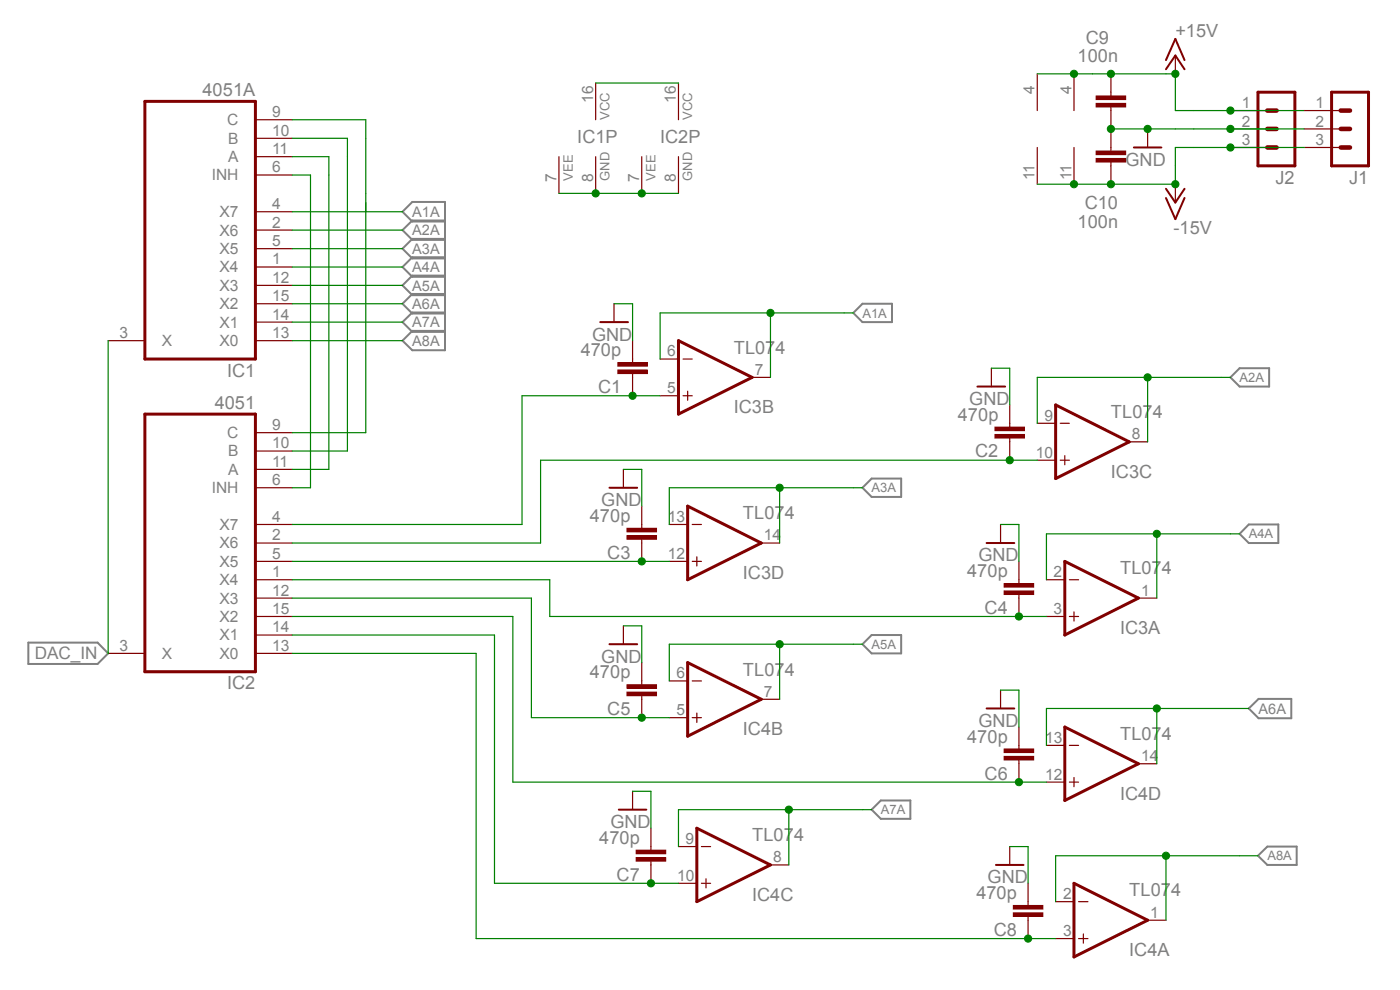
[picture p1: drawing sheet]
<svg xmlns="http://www.w3.org/2000/svg" width="297mm" height="210mm" viewBox="0 0 297 210" stroke-linecap="round" stroke-linejoin="round" font-family="sans-serif">
<g fill="none" stroke="#808080" stroke-width=".42">
<path d="M94.4 47h-6.9l-2.1-2.1 2.1-2.1h6.9v31.5h-6.9l-2.1-2 2.1-2.1h6.9M94.4 50.7h-6.9l-2.1 2 2.1 2.1h6.9M94.4 46.8h-6.9l-2.1 2 2.1 2.1h6.9M94.4 54.6h-6.9l-2.1 2 2.1 2.1h6.9M94.4 58.5h-6.9l-2.1 2 2.1 2.1h6.9M94.4 66.3h-6.9l-2.1 2 2.1 2.1h6.9M94.4 62.4h-6.9l-2.1 2 2.1 2.1h6.9M181 66.4l2-2h6.2v3.9h-6.2zM261 80.1l2-2h6.2v3.9h-6.2zM183 103.5l1.9-2h6.3v3.9h-6.3zM264.9 111.3h6.3v3.9h-6.3l-1.9-2zM6 136.3h14.7l2.2 2.3-2.2 2.2h-14.7z"/>
<path d="M183 136.7l1.9-2h6.3v3.9h-6.3zM264.9 150.3l2.1-2h6.9v4.1h-6.9zM186.9 169.8h6.2v3.9h-6.2l-2-2zM266.9 181.5l2-1.9h6.2v3.9h-6.2z"/>
</g>
<path d="M143.9 72.3l15.7 7.8-15.7 7.7zM30.7 87.8h23.5v54.7h-23.5zM223.9 85.9l15.7 7.8-15.7 7.8z" fill="none" stroke="#800000" stroke-width=".63"/>
<g fill="none" stroke="#800000" stroke-width=".25">
<path d="M134.2 76.2v.7M134.2 79.3v.8M140 76.2h3.9M144.9 76.2h2M54.2 91.8h7.8M54.2 95.7h7.8M54.2 99.6h7.8M140 83.9h3.9M144.9 83.9h2M145.9 83v1.9M159.6 80.1h3.8M220 97.6h3.9"/>
<path d="M220 89.8h3.9M224.9 97.6h2M224.9 89.8h2M225.9 96.6v2M239.6 93.7h3.9M54.2 115.2h7.8M54.2 111.3h7.8M54.2 119.1h7.8M54.2 103.5h7.8M22.9 138.6h7.8M54.2 123h7.8M54.2 138.6h7.8"/>
<path d="M54.2 126.9h7.8M54.2 134.7h7.8M54.2 130.8h7.8"/>
</g>
<path d="M131.1 76.9h6.2v.8h-6.2z" fill-rule="evenodd" fill="#800000"/>
<path d="M131.1 76.9h6.2v.8h-6.2z" fill="none" stroke="#800000" stroke-width=".21"/>
<path d="M131.1 78.5h6.2v.7h-6.2z" fill-rule="evenodd" fill="#800000"/>
<path d="M131.1 78.5h6.2v.7h-6.2z" fill="none" stroke="#800000" stroke-width=".21"/>
<path d="M134.2 72.3v3.9M134.2 80.1v3.8M214.2 89.8v.8M214.2 92.9v.8" fill="none" stroke="#800000" stroke-width=".25"/>
<path d="M211.1 90.6h6.2v.8h-6.2z" fill-rule="evenodd" fill="#800000"/>
<path d="M211.1 90.6h6.2v.8h-6.2z" fill="none" stroke="#800000" stroke-width=".21"/>
<path d="M211.1 92.2h6.2v.7h-6.2z" fill-rule="evenodd" fill="#800000"/>
<path d="M211.1 92.2h6.2v.7h-6.2z" fill="none" stroke="#800000" stroke-width=".21"/>
<path d="M214.2 85.9v3.9M214.2 93.7v3.9M216.2 123v.7M216.2 126.1v.8" fill="none" stroke="#800000" stroke-width=".25"/>
<path d="M213 123.8h6.3v.7h-6.3z" fill-rule="evenodd" fill="#800000"/>
<path d="M213 123.8h6.3v.7h-6.3z" fill="none" stroke="#800000" stroke-width=".21"/>
<path d="M213 125.3h6.3v.8h-6.3z" fill-rule="evenodd" fill="#800000"/>
<path d="M213 125.3h6.3v.8h-6.3z" fill="none" stroke="#800000" stroke-width=".21"/>
<path d="M136.1 111.3v.8M136.1 114.4v.8M216.2 119.1v3.9M216.2 126.9v3.9" fill="none" stroke="#800000" stroke-width=".25"/>
<path d="M133 112.1h6.3v.7h-6.3z" fill-rule="evenodd" fill="#800000"/>
<path d="M133 112.1h6.3v.7h-6.3z" fill="none" stroke="#800000" stroke-width=".21"/>
<path d="M133 113.6h6.3v.8h-6.3z" fill-rule="evenodd" fill="#800000"/>
<path d="M133 113.6h6.3v.8h-6.3z" fill="none" stroke="#800000" stroke-width=".21"/>
<g fill="none" stroke="#800000" stroke-width=".25">
<path d="M130.3 64.4v3.9M210.3 78.1v3.9M132.2 99.6v3.9M136.1 107.4v3.9M136.1 115.2v3.9M212.3 111.3v3.9M136.1 144.4v.8M136.1 147.6v.7M143.9 179.6h3.9M148.8 179.6h1.9M143.9 187.4h3.9M148.8 187.4h1.9"/>
<path d="M149.8 186.4v1.9M163.4 183.5h3.9M223.9 199.1h3.9M223.9 191.3h3.9M228.8 199.1h2M228.8 191.3h2M229.8 198.1v2M243.5 195.2h3.9"/>
</g>
<path d="M127.3 68.3h5.9M207.3 82h5.9M129.3 103.5h5.9M209.3 115.2h5.9" fill="none" stroke="#800000" stroke-width=".42"/>
<path d="M147.8 175.7l15.6 7.8-15.6 7.8zM227.8 187.4l15.7 7.8-15.7 7.8z" fill="none" stroke="#800000" stroke-width=".63"/>
<path d="M133 145.2h6.3v.8h-6.3z" fill-rule="evenodd" fill="#800000"/>
<path d="M133 145.2h6.3v.8h-6.3z" fill="none" stroke="#800000" stroke-width=".21"/>
<path d="M133 146.8h6.3v.8h-6.3z" fill-rule="evenodd" fill="#800000"/>
<path d="M133 146.8h6.3v.8h-6.3z" fill="none" stroke="#800000" stroke-width=".21"/>
<path d="M136.1 140.5v3.9M136.1 148.3v3.9M216.2 158.1v.8M216.2 161.2v.8" fill="none" stroke="#800000" stroke-width=".25"/>
<path d="M213 158.9h6.3v.7h-6.3z" fill-rule="evenodd" fill="#800000"/>
<path d="M213 158.9h6.3v.7h-6.3z" fill="none" stroke="#800000" stroke-width=".21"/>
<path d="M213 160.4h6.3v.8h-6.3z" fill-rule="evenodd" fill="#800000"/>
<path d="M213 160.4h6.3v.8h-6.3z" fill="none" stroke="#800000" stroke-width=".21"/>
<path d="M216.2 154.2v3.9M216.2 162v3.9M218.1 191.3v.8M218.1 194.4v.8" fill="none" stroke="#800000" stroke-width=".25"/>
<path d="M215 192.1h6.2v.7h-6.2z" fill-rule="evenodd" fill="#800000"/>
<path d="M215 192.1h6.2v.7h-6.2z" fill="none" stroke="#800000" stroke-width=".21"/>
<path d="M215 193.6h6.2v.8h-6.2z" fill-rule="evenodd" fill="#800000"/>
<path d="M215 193.6h6.2v.8h-6.2z" fill="none" stroke="#800000" stroke-width=".21"/>
<path d="M138.1 179.6v.7M138.1 182.7v.8M218.1 187.4v3.9M218.1 195.2v3.9" fill="none" stroke="#800000" stroke-width=".25"/>
<path d="M135 180.3h6.2v.8h-6.2z" fill-rule="evenodd" fill="#800000"/>
<path d="M135 180.3h6.2v.8h-6.2z" fill="none" stroke="#800000" stroke-width=".21"/>
<path d="M135 181.9h6.2v.8h-6.2z" fill-rule="evenodd" fill="#800000"/>
<path d="M135 181.9h6.2v.8h-6.2z" fill="none" stroke="#800000" stroke-width=".21"/>
<g fill="none" stroke="#800000" stroke-width=".25">
<path d="M126.4 17.6v7.8M143.9 17.6v7.8M220 15.7v7.8M227.8 15.7v7.8M235.7 19.6v.7M249.3 11.8v3.9M54.2 37.1h7.8M54.2 25.4h7.8M54.2 29.3h7.8M54.2 33.2h7.8M118.6 33.2v7.8M126.4 33.2v7.8"/>
<path d="M136.1 33.2v7.8M143.9 33.2v7.8M220 31.3v7.8M227.8 31.3v7.8M235.7 22.7v.8M243.5 27.3v4M249.3 39.1v3.9M261 23.5h7.9M261 27.3h7.9M261 31.3h7.9M276.6 23.5h7.8M276.6 27.3h7.8"/>
<path d="M276.6 31.3h7.8M54.2 56.6h7.8M54.2 48.8h7.8M54.2 44.9h7.8M54.2 52.7h7.8M22.9 72.3h7.8M54.2 72.3h7.8M54.2 60.5h7.8M54.2 68.3h7.8M54.2 64.4h7.8M142 119.1h3.9M142 111.3h3.9"/>
<path d="M146.9 119.1h1.9M146.9 111.3h1.9M147.8 118.1v2M161.5 115.2h3.9M132.2 132.8v3.9M222 130.8h3.9M222 123h3.9M226.9 130.8h1.9M226.9 123h1.9M227.8 129.8v1.9M241.5 126.9h3.9M142 152.2h3.9"/>
<path d="M142 144.4h3.9M146.9 152.2h1.9M146.9 144.4h1.9M147.8 151.3v1.9M161.5 148.3h3.9M212.3 146.4v3.9M222 158.1h3.9M226.9 158.1h1.9M134.2 167.9v3.8M138.1 175.7v3.9M214.2 179.6v3.9M222 165.9h3.9"/>
<path d="M226.9 165.9h1.9M227.8 164.9v2M241.5 162h3.9M138.1 183.5v3.9"/>
</g>
<path d="M247.4 14.7l1.9-2.9 2 2.9M247.4 12.7l1.9-4.4 2 4.4M240.5 31.3h5.9M247.4 40l1.9 3 2-3M247.4 42l1.9 4.5 2-4.5M129.3 136.7h5.9M209.3 150.3h5.9M131.3 171.7h5.8M211.3 183.5h5.8" fill="none" stroke="#800000" stroke-width=".42"/>
<path d="M266.9 19.6h7.8v15.6h-7.8zM282.5 19.6h7.8v15.6h-7.8zM30.7 21.5h23.5v54.7h-23.5zM145.9 107.4l15.6 7.8-15.6 7.8zM225.9 119.1l15.6 7.8-15.6 7.8zM145.9 140.5l15.6 7.8-15.6 7.9zM225.9 154.2l15.6 7.8-15.6 7.8z" fill="none" stroke="#800000" stroke-width=".63"/>
<path d="M268.9 31.3h1.9M268.9 27.3h1.9M268.9 23.5h1.9M284.4 31.3h2M284.4 27.3h2M284.4 23.5h2" fill="none" stroke="#800000" stroke-width=".97"/>
<path d="M232.5 20.4h6.3v.7h-6.3z" fill-rule="evenodd" fill="#800000"/>
<path d="M232.5 20.4h6.3v.7h-6.3z" fill="none" stroke="#800000" stroke-width=".21"/>
<path d="M232.5 21.9h6.3v.8h-6.3z" fill-rule="evenodd" fill="#800000"/>
<path d="M232.5 21.9h6.3v.8h-6.3z" fill="none" stroke="#800000" stroke-width=".21"/>
<path d="M235.7 15.7v3.9M235.7 23.5v3.8M235.7 31.3v.7M235.7 34.4v.8" fill="none" stroke="#800000" stroke-width=".25"/>
<path d="M232.5 32h6.3v.8h-6.3z" fill-rule="evenodd" fill="#800000"/>
<path d="M232.5 32h6.3v.8h-6.3z" fill="none" stroke="#800000" stroke-width=".21"/>
<path d="M232.5 33.6h6.3v.8h-6.3z" fill-rule="evenodd" fill="#800000"/>
<path d="M232.5 33.6h6.3v.8h-6.3z" fill="none" stroke="#800000" stroke-width=".21"/>
<path d="M235.7 27.3v4M235.7 35.2v3.9" fill="none" stroke="#800000" stroke-width=".25"/>
<path d="M243.5 27.3h33.1M130.3 64.4h3.9v7.9M210.3 78.1h3.9v7.8M132.2 99.6h3.9v7.8M212.3 111.3h3.9v7.8M132.2 132.8h3.9v7.7M212.3 146.4h3.9v7.8M134.2 167.9h3.9v7.8M214.2 179.6h3.9v7.8" fill="none" stroke="#008000" stroke-width=".25"/>
<circle cx="261" cy="27.3" r=".76" fill="#008000"/>
<circle cx="261" cy="27.3" r=".76" fill="none" stroke="#008000" stroke-width=".21"/>
<path d="M235.7 27.3h7.8" fill="none" stroke="#008000" stroke-width=".25"/>
<circle cx="235.7" cy="27.3" r=".76" fill="#008000"/>
<circle cx="235.7" cy="27.3" r=".76" fill="none" stroke="#008000" stroke-width=".21"/>
<circle cx="243.5" cy="27.3" r=".76" fill="#008000"/>
<circle cx="243.5" cy="27.3" r=".76" fill="none" stroke="#008000" stroke-width=".21"/>
<path d="M22.9 72.3v66.3M110.7 83.9h29.3" fill="none" stroke="#008000" stroke-width=".25"/>
<circle cx="134.2" cy="83.9" r=".76" fill="#008000"/>
<circle cx="134.2" cy="83.9" r=".76" fill="none" stroke="#008000" stroke-width=".21"/>
<path d="M163.4 66.4v13.7M181 66.4h-41v9.8M110.7 83.9v27.4h-48.7" fill="none" stroke="#008000" stroke-width=".25"/>
<circle cx="163.4" cy="66.4" r=".76" fill="#008000"/>
<circle cx="163.4" cy="66.4" r=".76" fill="none" stroke="#008000" stroke-width=".21"/>
<path d="M62 44.9h23.4M136.1 119.1h5.9" fill="none" stroke="#008000" stroke-width=".25"/>
<circle cx="136.1" cy="119.1" r=".76" fill="#008000"/>
<circle cx="136.1" cy="119.1" r=".76" fill="none" stroke="#008000" stroke-width=".21"/>
<path d="M62 119.1h74.1M165.4 103.5v11.7M183 103.5h-41v7.8" fill="none" stroke="#008000" stroke-width=".25"/>
<circle cx="165.4" cy="103.5" r=".76" fill="#008000"/>
<circle cx="165.4" cy="103.5" r=".76" fill="none" stroke="#008000" stroke-width=".21"/>
<path d="M62 52.7h23.4M114.7 97.6h105.3" fill="none" stroke="#008000" stroke-width=".25"/>
<circle cx="214.2" cy="97.6" r=".76" fill="#008000"/>
<circle cx="214.2" cy="97.6" r=".76" fill="none" stroke="#008000" stroke-width=".21"/>
<path d="M114.7 97.6v17.6h-52.7M243.5 80.1v13.6M261 80.1h-41v9.7" fill="none" stroke="#008000" stroke-width=".25"/>
<circle cx="243.5" cy="80.1" r=".76" fill="#008000"/>
<circle cx="243.5" cy="80.1" r=".76" fill="none" stroke="#008000" stroke-width=".21"/>
<path d="M62 48.8h23.4M116.6 130.8h105.4" fill="none" stroke="#008000" stroke-width=".25"/>
<circle cx="216.2" cy="130.8" r=".76" fill="#008000"/>
<circle cx="216.2" cy="130.8" r=".76" fill="none" stroke="#008000" stroke-width=".21"/>
<path d="M245.4 113.2v13.7M263 113.2h-41v9.8M62 123h54.6v7.8" fill="none" stroke="#008000" stroke-width=".25"/>
<circle cx="245.4" cy="113.2" r=".76" fill="#008000"/>
<circle cx="245.4" cy="113.2" r=".76" fill="none" stroke="#008000" stroke-width=".21"/>
<path d="M62 56.6h23.4M112.7 152.2h29.3" fill="none" stroke="#008000" stroke-width=".25"/>
<circle cx="136.1" cy="152.2" r=".76" fill="#008000"/>
<circle cx="136.1" cy="152.2" r=".76" fill="none" stroke="#008000" stroke-width=".21"/>
<path d="M62 126.9h50.7v25.3M165.4 136.7v11.6M183 136.7h-41v7.7" fill="none" stroke="#008000" stroke-width=".25"/>
<circle cx="165.4" cy="136.7" r=".76" fill="#008000"/>
<circle cx="165.4" cy="136.7" r=".76" fill="none" stroke="#008000" stroke-width=".21"/>
<path d="M62 60.5h23.4M138.1 187.4h5.8" fill="none" stroke="#008000" stroke-width=".25"/>
<circle cx="138.1" cy="187.4" r=".76" fill="#008000"/>
<circle cx="138.1" cy="187.4" r=".76" fill="none" stroke="#008000" stroke-width=".21"/>
<path d="M62 134.7h42.9v52.7h33.2M167.3 171.7v11.8M184.9 171.7h-41v7.9" fill="none" stroke="#008000" stroke-width=".25"/>
<circle cx="167.3" cy="171.7" r=".76" fill="#008000"/>
<circle cx="167.3" cy="171.7" r=".76" fill="none" stroke="#008000" stroke-width=".21"/>
<path d="M62 68.3h23.4M108.8 165.9h113.2" fill="none" stroke="#008000" stroke-width=".25"/>
<circle cx="216.2" cy="165.9" r=".76" fill="#008000"/>
<circle cx="216.2" cy="165.9" r=".76" fill="none" stroke="#008000" stroke-width=".21"/>
<path d="M62 130.8h46.8v35.1M101 199.1h122.9" fill="none" stroke="#008000" stroke-width=".25"/>
<circle cx="218.1" cy="199.1" r=".76" fill="#008000"/>
<circle cx="218.1" cy="199.1" r=".76" fill="none" stroke="#008000" stroke-width=".21"/>
<path d="M62 138.6h39v60.5M247.4 181.5v13.7M266.9 181.5h-43v9.8" fill="none" stroke="#008000" stroke-width=".25"/>
<circle cx="247.4" cy="181.5" r=".76" fill="#008000"/>
<circle cx="247.4" cy="181.5" r=".76" fill="none" stroke="#008000" stroke-width=".21"/>
<path d="M62 72.3h23.4M245.4 150.3v11.7M264.9 150.3h-42.9v7.8" fill="none" stroke="#008000" stroke-width=".25"/>
<circle cx="245.4" cy="150.3" r=".76" fill="#008000"/>
<circle cx="245.4" cy="150.3" r=".76" fill="none" stroke="#008000" stroke-width=".21"/>
<path d="M126.4 17.6h17.5M62 25.4h15.6v66.4h-15.6M62 29.3h11.7v66.4h-11.7M62 33.2h7.8v66.4h-7.8M62 37.1h3.9v66.4h-3.9M249.3 35.2v3.9h-29.3M62 64.4h23.4" fill="none" stroke="#008000" stroke-width=".25"/>
<circle cx="227.8" cy="39.1" r=".76" fill="#008000"/>
<circle cx="227.8" cy="39.1" r=".76" fill="none" stroke="#008000" stroke-width=".21"/>
<path d="M253.2 31.3h-3.9v3.9M261 31.3h15.6" fill="none" stroke="#008000" stroke-width=".25"/>
<circle cx="249.3" cy="39.1" r=".76" fill="#008000"/>
<circle cx="249.3" cy="39.1" r=".76" fill="none" stroke="#008000" stroke-width=".21"/>
<path d="M253.2 31.3h7.8" fill="none" stroke="#008000" stroke-width=".25"/>
<circle cx="261" cy="31.3" r=".76" fill="#008000"/>
<circle cx="261" cy="31.3" r=".76" fill="none" stroke="#008000" stroke-width=".21"/>
<circle cx="235.7" cy="39.1" r=".76" fill="#008000"/>
<circle cx="235.7" cy="39.1" r=".76" fill="none" stroke="#008000" stroke-width=".21"/>
<path d="M220 15.7h29.3" fill="none" stroke="#008000" stroke-width=".25"/>
<circle cx="227.8" cy="15.7" r=".76" fill="#008000"/>
<circle cx="227.8" cy="15.7" r=".76" fill="none" stroke="#008000" stroke-width=".21"/>
<path d="M249.3 15.7v7.8h3.9M261 23.5h15.6" fill="none" stroke="#008000" stroke-width=".25"/>
<circle cx="249.3" cy="15.7" r=".76" fill="#008000"/>
<circle cx="249.3" cy="15.7" r=".76" fill="none" stroke="#008000" stroke-width=".21"/>
<path d="M253.2 23.5h7.8" fill="none" stroke="#008000" stroke-width=".25"/>
<circle cx="261" cy="23.5" r=".76" fill="#008000"/>
<circle cx="261" cy="23.5" r=".76" fill="none" stroke="#008000" stroke-width=".21"/>
<circle cx="235.7" cy="15.7" r=".76" fill="#008000"/>
<circle cx="235.7" cy="15.7" r=".76" fill="none" stroke="#008000" stroke-width=".21"/>
<path d="M118.6 41h25.3" fill="none" stroke="#008000" stroke-width=".25"/>
<circle cx="126.4" cy="41" r=".76" fill="#008000"/>
<circle cx="126.4" cy="41" r=".76" fill="none" stroke="#008000" stroke-width=".21"/>
<circle cx="136.1" cy="41" r=".76" fill="#008000"/>
<circle cx="136.1" cy="41" r=".76" fill="none" stroke="#008000" stroke-width=".21"/>
<g font-size="3.9" fill="#808080">
<text x="230.3" y="9.2">C9</text>
<text x="249.3" y="7.9">+15V</text>
<text x="228.6" y="13.1">100n</text>
<text x="43" y="20.4">4051A</text>
<text x="122.5" y="30.3">IC1P</text>
<text x="140" y="30.3">IC2P</text>
<text x="238.8" y="35.2">GND</text>
<text x="270.6" y="39.1">J2</text>
<text x="286.2" y="39.1">J1</text>
<text x="230.1" y="44.4">C10</text>
<text x="228.6" y="48.3">100n</text>
<text x="249" y="49.6">-15V</text>
<text x="123.2" y="75.6">470p</text>
<text x="125.6" y="72.3">GND</text>
<text x="155.7" y="75">TL074</text>
<text x="48.2" y="79.9">IC1</text>
<text x="126.9" y="83.4">C1</text>
<text x="45.5" y="86.7">4051</text>
<text x="155.7" y="87.7">IC3B</text>
<text x="203.2" y="89.2">470p</text>
<text x="205.6" y="85.9">GND</text>
<text x="235.7" y="88.6">TL074</text>
<text x="206.9" y="97">C2</text>
<text x="235.7" y="101.3">IC3C</text>
<text x="127.6" y="107.4">GND</text>
<text x="125.1" y="110.7">470p</text>
<text x="157.6" y="110.1">TL074</text>
<text x="128.8" y="118.5">C3</text>
<text x="207.6" y="119.1">GND</text>
<text x="157.6" y="122.8">IC3D</text>
<text x="205.2" y="122.4">470p</text>
<text x="237.6" y="121.8">TL074</text>
<text x="208.9" y="130.2">C4</text>
<text x="237.6" y="134.5">IC3A</text>
<text x="125.1" y="143.9">470p</text>
<text x="127.6" y="140.5">GND</text>
<text x="157.6" y="143.3">TL074</text>
<text x="48.2" y="146.2">IC2</text>
<text x="128.8" y="151.7">C5</text>
<text x="157.6" y="156">IC4B</text>
<text x="207.6" y="154.2">GND</text>
<text x="205.2" y="157.5">470p</text>
<text x="237.6" y="157">TL074</text>
<text x="208.9" y="165.4">C6</text>
<text x="237.6" y="169.6">IC4D</text>
<text x="127.1" y="179">470p</text>
<text x="129.5" y="175.7">GND</text>
<text x="159.6" y="178.4">TL074</text>
<text x="130.8" y="186.8">C7</text>
<text x="159.6" y="191.1">IC4C</text>
<text x="207.1" y="190.7">470p</text>
<text x="209.5" y="187.4">GND</text>
<text x="239.6" y="190.1">TL074</text>
<text x="210.8" y="198.5">C8</text>
<text x="239.6" y="202.8">IC4A</text>
</g>
<text font-size="3.6" fill="#808080" x="7.4" y="139.9">DAC_IN</text>
<g font-size="3.3" fill="#808080">
<text x="125.8" y="21.8" transform="rotate(-90 125.8 21.8)">16</text>
<text x="143.4" y="21.8" transform="rotate(-90 143.4 21.8)">16</text>
<text x="219.5" y="19.9" transform="rotate(-90 219.5 19.9)">4</text>
<text x="227.3" y="19.9" transform="rotate(-90 227.3 19.9)">4</text>
<text x="263.4" y="22.9">1</text>
<text x="279.1" y="22.9">1</text>
<text x="48.2" y="26.6">C</text>
<text x="57.7" y="24.9">9</text>
<text x="57.7" y="28.8">10</text>
<text x="263.4" y="26.8">2</text>
<text x="279.1" y="26.8">2</text>
<text x="48.4" y="30.5">B</text>
<text x="48.4" y="34.4">A</text>
<text x="57.7" y="32.7">11</text>
<text x="263.4" y="30.7">3</text>
<text x="279.1" y="30.7">3</text>
<text x="44.9" y="38.3">INH</text>
<text x="57.7" y="36.6">6</text>
<text x="118" y="38.6" transform="rotate(-90 118 38.6)">7</text>
<text x="125.8" y="38.6" transform="rotate(-90 125.8 38.6)">8</text>
<text x="135.6" y="38.6" transform="rotate(-90 135.6 38.6)">7</text>
<text x="143.4" y="38.6" transform="rotate(-90 143.4 38.6)">8</text>
<text x="219.5" y="38.2" transform="rotate(-90 219.5 38.2)">11</text>
<text x="227.3" y="38.2" transform="rotate(-90 227.3 38.2)">11</text>
<text x="46.6" y="46.1">X7</text>
<text x="57.7" y="44.4">4</text>
<text x="46.6" y="50">X6</text>
<text x="46.6" y="53.9">X5</text>
<text x="57.7" y="48.3">2</text>
<text x="57.7" y="52.2">5</text>
<text x="46.6" y="57.8">X4</text>
<text x="57.7" y="56.1">1</text>
<text x="57.7" y="60">12</text>
<text x="46.6" y="61.7">X3</text>
<text x="46.6" y="65.6">X2</text>
<text x="57.7" y="63.9">15</text>
<text x="25.4" y="71.7">3</text>
<text x="46.6" y="69.5">X1</text>
<text x="57.7" y="71.7">13</text>
<text x="57.7" y="67.8">14</text>
<text x="34.3" y="73.4">X</text>
<text x="46.6" y="73.4">X0</text>
<text x="141.6" y="75.6">6</text>
<text x="141.6" y="83.4">5</text>
<text x="160.1" y="79.5">7</text>
<text x="221.6" y="89.3">9</text>
<text x="48.2" y="92.9">C</text>
<text x="57.7" y="91.2">9</text>
<text x="57.7" y="95.1">10</text>
<text x="240.1" y="93.2">8</text>
<text x="48.4" y="96.8">B</text>
<text x="48.4" y="100.7">A</text>
<text x="57.7" y="99">11</text>
<text x="219.8" y="97.1">10</text>
<text x="44.9" y="104.6">INH</text>
<text x="57.7" y="102.9">6</text>
<text x="46.6" y="112.4">X7</text>
<text x="57.7" y="110.7">4</text>
<text x="141.7" y="110.7">13</text>
<text x="46.6" y="116.3">X6</text>
<text x="57.7" y="114.6">2</text>
<text x="57.7" y="118.5">5</text>
<text x="141.7" y="118.5">12</text>
<text x="162.1" y="114.6">14</text>
<text x="46.6" y="124.1">X4</text>
<text x="46.6" y="120.2">X5</text>
<text x="57.7" y="122.4">1</text>
<text x="223.5" y="122.4">2</text>
<text x="46.6" y="128.1">X3</text>
<text x="46.6" y="132">X2</text>
<text x="57.7" y="126.3">12</text>
<text x="57.7" y="130.3">15</text>
<text x="223.5" y="130.3">3</text>
<text x="242.1" y="126.3">1</text>
<text x="46.6" y="135.8">X1</text>
<text x="57.7" y="134.2">14</text>
<text x="25.4" y="138">3</text>
<text x="34.3" y="139.7">X</text>
<text x="46.6" y="139.7">X0</text>
<text x="57.7" y="138">13</text>
<text x="143.5" y="143.9">6</text>
<text x="162.1" y="147.8">7</text>
<text x="143.5" y="151.7">5</text>
<text x="221.7" y="157.6">13</text>
<text x="242.1" y="161.5">14</text>
<text x="221.7" y="165.4">12</text>
<text x="145.5" y="179">9</text>
<text x="164" y="182.9">8</text>
<text x="143.6" y="186.8">10</text>
<text x="225.5" y="190.7">2</text>
<text x="244" y="194.6">1</text>
<text x="225.5" y="198.5">3</text>
</g>
<g font-size="3.1" fill="#808080">
<text x="87.5" y="46">A1A</text>
<text x="87.5" y="53.8">A3A</text>
<text x="87.5" y="49.9">A2A</text>
<text x="87.5" y="57.7">A4A</text>
<text x="87.5" y="61.6">A5A</text>
<text x="87.5" y="65.5">A6A</text>
<text x="87.5" y="69.4">A7A</text>
<text x="87.5" y="73.3">A8A</text>
<text x="267" y="151.4">A6A</text>
</g>
<g font-size="2.8" fill="#808080">
<text x="129.3" y="25.4" transform="rotate(-90 129.3 25.4)">VCC</text>
<text x="146.9" y="25.4" transform="rotate(-90 146.9 25.4)">VCC</text>
<text x="121.5" y="38.3" transform="rotate(-90 121.5 38.3)">VEE</text>
<text x="129.3" y="38.3" transform="rotate(-90 129.3 38.3)">GND</text>
<text x="139.1" y="38.3" transform="rotate(-90 139.1 38.3)">VEE</text>
<text x="146.9" y="38.3" transform="rotate(-90 146.9 38.3)">GND</text>
<text x="183" y="67.4">A1A</text>
<text x="263" y="81">A2A</text>
<text x="184.9" y="104.4">A3A</text>
<text x="264.9" y="114.2">A4A</text>
<text x="184.9" y="137.6">A5A</text>
<text x="186.9" y="172.7">A7A</text>
<text x="268.9" y="182.5">A8A</text>
</g>
</svg>
